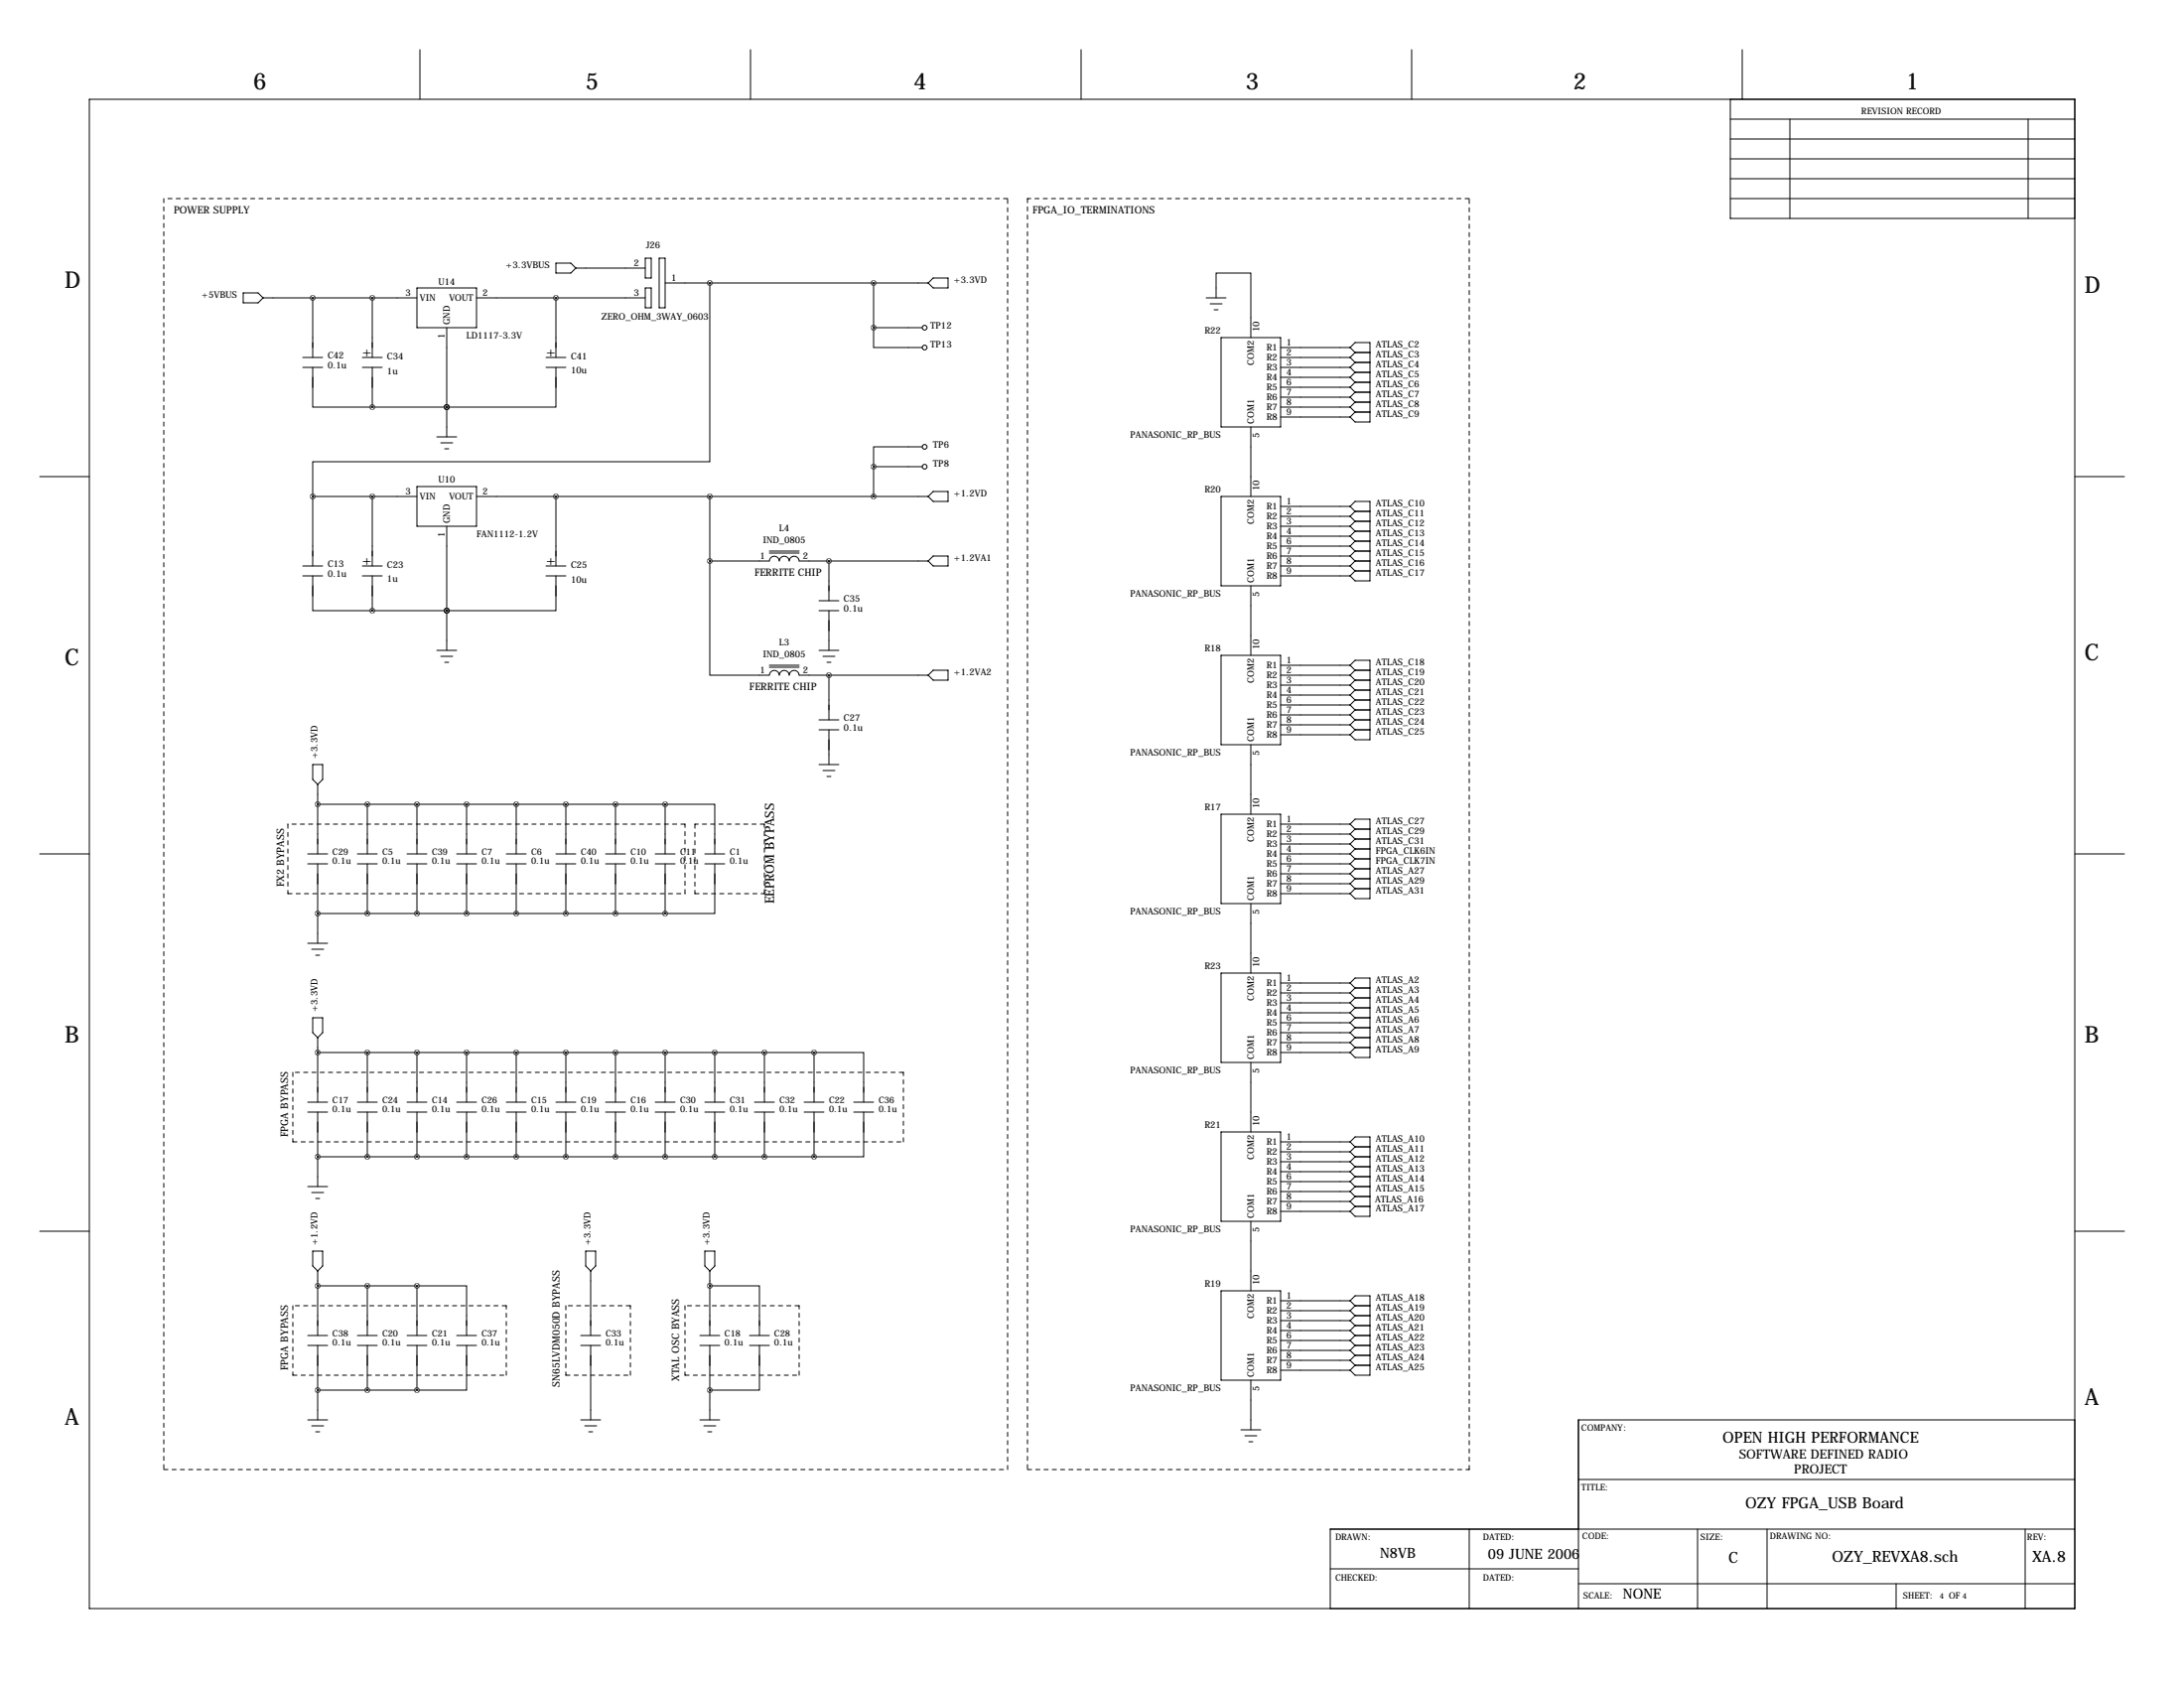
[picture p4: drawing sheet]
<svg xmlns="http://www.w3.org/2000/svg" width="559mm" height="432mm" viewBox="0 0 559 432" stroke-linecap="round" stroke-linejoin="round" font-family="sans-serif">
<g fill="none" stroke="#000" stroke-width=".25" stroke-dasharray="1.1 1.1">
<path d="M41.9 50.8v325.1M257.8 50.8h-215.9M262.9 50.8v325.1M375.9 50.8h-113M73.7 210.8v17.8M175.3 210.8h-101.6M177.8 210.8v17.8M195.6 210.8h-17.8M73.7 228.6h101.6M175.3 228.6v-17.8M177.8 228.6h17.8M195.6 228.6v-17.8"/>
<path d="M74.9 274.3v17.8M231.1 274.3h-156.2M74.9 292.1h156.2M231.1 292.1v-17.8M74.9 334v17.8M129.5 334h-54.6M144.8 334v17.8M161.3 334h-16.5M175.3 334v17.8M204.5 334h-29.2M74.9 351.8h54.6M129.5 351.8v-17.8"/>
<path d="M144.8 351.8h16.5M161.3 351.8v-17.8M175.3 351.8h29.2M204.5 351.8v-17.8M41.9 375.9h215.9M257.8 375.9v-325.1M262.9 375.9h113M375.9 375.9v-325.1"/>
</g>
<g fill="none" stroke="#000" stroke-width=".25">
<path d="M107.4 12.7v12.7M192 12.7v12.7M276.6 12.7v12.7M361.2 12.7v12.7M445.8 12.7v12.7M22.9 25.4h508v386.1h-508zM442.7 25.4v30.5h88.2M442.7 35.6h88.2M442.7 30.5h88.2M458 30.5v25.4M518.9 30.5v25.4M442.7 50.8h88.2"/>
<path d="M442.7 45.7h88.2M442.7 40.6h88.2M62.2 74.9h3.8l1.3 1.3-1.3 1.3h-3.8zM67.3 76.2h39.4M80 76.2v15.2M95.2 76.2v15.2M106.7 73.7h15.2v10.1h-15.2zM121.9 76.2h43.2M142.2 67.3h3.8l1.3 1.3-1.3 1.2h-3.8zM142.2 76.2v15.2M147.3 68.6h17.8M165.1 73.7h1.5v5h-1.5z"/>
<path d="M165.1 66h1.5v5.1h-1.5zM168.7 66h1.5v12.7h-1.5zM170.2 72.4h67.3M181.6 72.4v45.7h-101.6v8.9M223.5 72.4v11.4M238.8 71.1h3.8v2.6h-3.8l-1.3-1.3zM308.6 76.2h5.1M309.6 77.7h3.1M310.6 79.2h1.1M311.1 76.2v-6.4h8.9v16.6M77.5 91.4h5M77.5 94h5"/>
<path d="M80 94v10.1h15.2M92.7 91.4h5.1M92.7 94h5.1M95.2 94v10.1M114.3 83.8v28M139.7 91.4h5.1M139.7 94h5.1M142.2 94v10.1h-27.9M223.5 83.8v5.1h12.5M223.5 83.8h12.5M312.4 86.4h15.3v22.8h-15.3zM327.7 91.4h17.7"/>
<path d="M327.7 94h17.7M327.7 88.9h17.7M327.7 96.5h17.7M327.7 99.1h17.7M345.4 88.9l1.3-1.3h3.8v20.3h-3.8l-1.3-1.2M345.4 99.1l1.3 1.2M345.4 96.5l1.3 1.3M345.4 94l1.3 1.2M345.4 91.4l1.3 1.3M345.4 88.9l1.3 1.3M346.7 97.8h3.8M346.7 97.8l-1.3 1.3"/>
<path d="M346.7 95.2h3.8M346.7 95.2l-1.3 1.3M346.7 92.7h3.8M346.7 92.7l-1.3 1.3M346.7 90.2h3.8M346.7 90.2l-1.3 1.2M95.2 104.1h19.1M111.8 111.8h5M112.8 113.3h3M113.8 114.8h1M114.3 104.1h.1M223.5 119.4h12.5"/>
<path d="M223.5 119.4v7.6M236 114.3h-12.5v5.1M320 109.2v17.8M327.7 101.6h17.7M327.7 104.1h17.7M327.7 106.7h17.7M345.4 104.1l1.3 1.3M345.4 101.6l1.3 1.3M346.7 105.4h3.8M346.7 105.4l-1.3 1.3M346.7 102.9h3.8M346.7 102.9l-1.3 1.2"/>
<path d="M346.7 100.3h3.8M346.7 100.3l-1.3 1.3M10.2 121.9h12.7M80 127h26.7M80 127v17.8M95.2 127v17.8M106.7 124.5h15.2v10.1h-15.2zM114.3 134.6v31.8M121.9 127h115.6M142.2 127v17.8M181.6 127v16.5M238.8 125.7h3.8v2.6h-3.8l-1.3-1.3z"/>
<path d="M312.4 127h15.3v22.9h-15.3zM327.7 134.6h17.7M327.7 129.5h17.7M327.7 132.1h17.7M327.7 137.2h17.7M327.7 139.7h17.7M345.4 129.5l1.3-1.2h3.8v20.3h-3.8l-1.3-1.3M345.4 137.2l1.3 1.2M345.4 134.6l1.3 1.3M345.4 132.1l1.3 1.2M345.4 129.5l1.3 1.3M345.4 139.7l1.3 1.3"/>
<path d="M346.7 138.4h3.8M346.7 135.9h3.8M346.7 135.9l-1.3 1.3M346.7 133.3h3.8M346.7 133.3l-1.3 1.3M346.7 130.8h3.8M346.7 130.8l-1.3 1.3M346.7 138.4l-1.3 1.3M530.9 121.9h12.7M77.5 144.8h5M77.5 147.3h5M80 147.3v8.9h15.2"/>
<path d="M92.7 144.8h5.1M92.7 147.3h5.1M95.2 147.3v8.9M95.2 156.2h19.1M114.3 156.2h.1M139.7 144.8h5.1M139.7 147.3h5.1M142.2 147.3v8.9h-27.9M181.6 143.5h15.3a1.27 1.27 0 0 1 1.2-1.2 1.27 1.27 0 0 1 1.3 1.2 1.27 1.27 0 0 1 1.3-1.2 1.27 1.27 0 0 1 1.2 1.2 1.27 1.27 0 0 1 1.3-1.2 1.27 1.27 0 0 1 1.3 1.2h33M181.6 143.5v29.2h15.3a1.27 1.27 0 0 1 1.2-1.2 1.27 1.27 0 0 1 1.3 1.2 1.27 1.27 0 0 1 1.3-1.2 1.27 1.27 0 0 1 1.2 1.2 1.27 1.27 0 0 1 1.3-1.2 1.27 1.27 0 0 1 1.3 1.2h33M196.8 141.5h7.7M196.8 141h7.7"/>
<path d="M209.5 153.7h5.1M209.5 156.2h5.1M212.1 143.5v10.2M212.1 156.2v10.2M238.8 142.2h3.8v2.6h-3.8l-1.3-1.3zM320 149.9v17.7M327.7 144.8h17.7M327.7 147.3h17.7M327.7 142.2h17.7M345.4 144.8l1.3 1.2M345.4 142.2l1.3 1.3M346.7 141h3.8"/>
<path d="M346.7 143.5h3.8M346.7 146h3.8M346.7 146l-1.3 1.3M346.7 143.5l-1.3 1.3M346.7 141l-1.3 1.2M111.8 166.4h5M112.8 167.9h3M113.8 169.4h1M196.8 170.7h7.7M196.8 170.2h7.7M209.5 166.4h5.1M210.6 167.9h3"/>
<path d="M211.6 169.4h1M212.1 172.7v11.4M237.5 172.7l1.3-1.3h3.8v2.6h-3.8zM312.4 167.6h15.3v22.9h-15.3zM327.7 170.2h17.7M327.7 172.7h17.7M327.7 175.3h17.7M327.7 177.8h17.7M345.4 170.2l1.3-1.3h3.8v20.3h-3.8l-1.3-1.2M345.4 177.8l1.3 1.3M345.4 175.3l1.3 1.2M345.4 172.7l1.3 1.3"/>
<path d="M345.4 170.2l1.3 1.2M346.7 174h3.8M346.7 171.4h3.8M346.7 179.1h3.8M346.7 179.1l-1.3 1.2M346.7 176.5h3.8M346.7 176.5l-1.3 1.3M346.7 174l-1.3 1.3M346.7 171.4l-1.3 1.3M80 195.6h2.5v3.8l-1.2 1.3-1.3-1.3zM209.5 184.1h5.1M209.5 186.7h5.1"/>
<path d="M209.5 195.6h5.1M210.6 197.1h3M211.6 198.6h1M212.1 186.7v8.9M320 190.5v17.8M327.7 180.3h17.7M327.7 182.9h17.7M327.7 185.4h17.7M327.7 188h17.7M345.4 185.4l1.3 1.3M345.4 182.9l1.3 1.2M345.4 180.3l1.3 1.3"/>
<path d="M346.7 184.1h3.8M346.7 186.7h3.8M346.7 186.7l-1.3 1.3M346.7 184.1l-1.3 1.3M346.7 181.6h3.8M346.7 181.6l-1.3 1.3M10.2 218.4h12.7M78.7 218.4h5.1M81.3 200.7v17.7M81.3 205.7h88.9M91.4 218.4h5.1M94 205.7v12.7"/>
<path d="M104.1 218.4h5.1M106.7 205.7v12.7M116.8 218.4h5.1M119.4 205.7v12.7M129.5 218.4h5.1M132.1 205.7v12.7M142.2 218.4h5.1M144.8 205.7v12.7M154.9 218.4h5.1M157.5 205.7v12.7M167.6 218.4h5.1M170.2 205.7h12.7v12.7"/>
<path d="M170.2 205.7v12.7M180.3 218.4h5.1M312.4 208.3h15.3v22.8h-15.3zM327.7 218.4h17.7M327.7 210.8h17.7M327.7 213.4h17.7M327.7 215.9h17.7M345.4 210.8l1.3-1.3h3.8v20.4h-3.8l-1.3-1.3M345.4 218.4l1.3 1.3M345.4 215.9l1.3 1.3M345.4 213.4l1.3 1.2M345.4 210.8l1.3 1.3"/>
<path d="M346.7 219.7h3.8M346.7 219.7l-1.3 1.3M346.7 217.2h3.8M346.7 217.2l-1.3 1.2M346.7 214.6h3.8M346.7 214.6l-1.3 1.3M346.7 212.1h3.8M346.7 212.1l-1.3 1.3M530.9 218.4h12.7M78.7 221h5.1M81.3 221v20.3M81.3 233.7h88.9"/>
<path d="M91.4 221h5.1M94 221v12.7M104.1 221h5.1M106.7 221v12.7M116.8 221h5.1M119.4 221v12.7M129.5 221h5.1M132.1 221v12.7M142.2 221h5.1M144.8 221v12.7M154.9 221h5.1M157.5 221v12.7"/>
<path d="M167.6 221h5.1M170.2 221v12.7M180.3 221h5.1M182.9 221v12.7h-12.7M320 231.1v17.8M327.7 221h17.7M327.7 223.5h17.7M327.7 226.1h17.7M327.7 228.6h17.7M345.4 221l1.3 1.2M345.4 223.5l1.3 1.3M345.4 226.1l1.3 1.2"/>
<path d="M346.7 222.2h3.8M346.7 224.8h3.8M346.7 222.2l-1.3 1.3M346.7 227.3h3.8M346.7 224.8l-1.3 1.3M346.7 227.3l-1.3 1.3M78.7 241.3h5.1M79.8 242.8h3M80.8 244.3h1M312.4 248.9h15.3v22.9h-15.3zM327.7 251.5h17.7M327.7 254h17.7"/>
<path d="M327.7 256.5h17.7M327.7 259.1h17.7M345.4 251.5l1.3-1.3h3.8v20.3h-3.8l-1.3-1.3M345.4 251.5l1.3 1.2M345.4 254l1.3 1.3M345.4 256.5l1.3 1.3M345.4 259.1l1.3 1.2M346.7 252.7h3.8M346.7 252.7l-1.3 1.3M346.7 255.3h3.8M346.7 255.3l-1.3 1.2M346.7 257.8h3.8"/>
<path d="M346.7 257.8l-1.3 1.3M80 260.3h2.5v3.9l-1.2 1.2-1.3-1.2zM81.3 265.4v16.5M81.3 269.2h127M94 269.2v12.7M106.7 269.2v12.7M119.4 269.2v12.7M132.1 269.2v12.7M144.8 269.2v12.7M157.5 269.2v12.7M170.2 269.2v12.7M182.9 269.2v12.7"/>
<path d="M195.6 269.2v12.7M208.3 269.2h12.7v12.7M208.3 269.2v12.7M320 271.8v17.8M327.7 261.6h17.7M327.7 264.2h17.7M327.7 266.7h17.7M327.7 269.2h17.7M345.4 261.6l1.3 1.3M345.4 264.2l1.3 1.2M345.4 266.7l1.3 1.3M346.7 260.3h3.8"/>
<path d="M346.7 262.9h3.8M346.7 260.3l-1.3 1.3M346.7 265.4h3.8M346.7 262.9l-1.3 1.3M346.7 268h3.8M346.7 265.4l-1.3 1.3M346.7 268l-1.3 1.2M78.7 281.9h5.1M78.7 284.5h5.1M81.3 284.5v19M81.3 295.9h127M91.4 281.9h5.1"/>
<path d="M91.4 284.5h5.1M94 284.5v11.4M104.1 281.9h5.1M104.1 284.5h5.1M106.7 284.5v11.4M116.8 281.9h5.1M116.8 284.5h5.1M119.4 284.5v11.4M129.5 281.9h5.1M129.5 284.5h5.1M132.1 284.5v11.4M142.2 281.9h5.1"/>
<path d="M142.2 284.5h5.1M144.8 284.5v11.4M154.9 281.9h5.1M154.9 284.5h5.1M157.5 284.5v11.4M167.6 281.9h5.1M167.6 284.5h5.1M170.2 284.5v11.4M180.3 281.9h5.1M180.3 284.5h5.1M182.9 284.5v11.4M193 281.9h5.1"/>
<path d="M193 284.5h5.1M195.6 284.5v11.4M205.7 281.9h5.1M205.7 284.5h5.1M208.3 284.5v11.4M218.4 281.9h5.1M218.4 284.5h5.1M221 284.5v11.4h-12.7M312.4 289.6h15.3v22.8h-15.3zM327.7 292.1h17.7M327.7 294.6h17.7M327.7 297.2h17.7"/>
<path d="M327.7 299.7h17.7M345.4 292.1l1.3-1.3h3.8v20.3h-3.8l-1.3-1.2M345.4 292.1l1.3 1.3M345.4 294.6l1.3 1.3M345.4 297.2l1.3 1.2M345.4 299.7l1.3 1.3M346.7 293.4h3.8M346.7 295.9h3.8M346.7 293.4l-1.3 1.2M346.7 298.4h3.8M346.7 295.9l-1.3 1.3M346.7 298.4l-1.3 1.3"/>
<path d="M10.2 315h12.7M78.7 303.5h5.1M79.8 305.1h3M80.8 306.6h1M320 312.4v17.8M327.7 302.3h17.7M327.7 304.8h17.7M327.7 307.3h17.7M327.7 309.9h17.7M345.4 302.3l1.3 1.2M345.4 304.8l1.3 1.3M345.4 307.3l1.3 1.3"/>
<path d="M346.7 303.5h3.8M346.7 301h3.8M346.7 301l-1.3 1.3M346.7 306.1h3.8M346.7 303.5l-1.3 1.3M346.7 308.6h3.8M346.7 306.1l-1.3 1.2M346.7 308.6l-1.3 1.3M530.9 315h12.7M80 320h2.5v3.8l-1.2 1.3-1.3-1.3zM81.3 325.1v16.5M81.3 328.9h25.4"/>
<path d="M94 328.9v12.7M106.7 328.9h12.7v12.7M106.7 328.9v12.7M149.9 320h2.5v3.8l-1.3 1.3-1.2-1.3zM151.1 325.1v16.5M180.3 320h2.6v3.8l-1.3 1.3-1.3-1.3zM181.6 328.9h12.7v12.7M181.6 325.1v16.5M312.4 330.2h15.3v22.9h-15.3zM327.7 332.7h17.7M327.7 335.3h17.7M327.7 337.8h17.7"/>
<path d="M345.4 332.7l1.3-1.2h3.8v20.3h-3.8l-1.3-1.3M345.4 332.7l1.3 1.3M345.4 335.3l1.3 1.2M345.4 337.8l1.3 1.3M346.7 334h3.8M346.7 336.5h3.8M346.7 334l-1.3 1.3M346.7 339.1h3.8M346.7 336.5l-1.3 1.3M346.7 339.1l-1.3 1.3M78.7 341.6h5.1M78.7 344.2h5.1"/>
<path d="M81.3 344.2v19M81.3 355.6h25.4M91.4 341.6h5.1M91.4 344.2h5.1M94 344.2v11.4M104.1 341.6h5.1M104.1 344.2h5.1M106.7 344.2v11.4M116.8 341.6h5.1M116.8 344.2h5.1M119.4 344.2v11.4h-12.7M148.6 341.6h5.1"/>
<path d="M148.6 344.2h5.1M151.1 344.2v19M179.1 341.6h5M179.1 344.2h5M181.6 344.2v19M191.8 341.6h5M191.8 344.2h5M194.3 344.2v11.4h-12.7M320 353.1v12.7M327.7 340.4h17.7M327.7 342.9h17.7M327.7 345.4h17.7"/>
<path d="M327.7 348h17.7M327.7 350.5h17.7M345.4 340.4l1.3 1.2M345.4 342.9l1.3 1.3M345.4 345.4l1.3 1.3M345.4 348l1.3 1.2M346.7 341.6h3.8M346.7 344.2h3.8M346.7 341.6l-1.3 1.3M346.7 346.7h3.8M346.7 344.2l-1.3 1.2M346.7 349.2h3.8"/>
<path d="M346.7 346.7l-1.3 1.3M346.7 349.2l-1.3 1.3M78.7 363.2h5.1M79.8 364.7h3M80.8 366.3h1M148.6 363.2h5.1M149.6 364.7h3.1M150.6 366.3h1M179.1 363.2h5M180.1 364.7h3M181.1 366.3h1M317.5 365.8h5.1"/>
<path d="M318.5 367.3h3.1M319.5 368.8h1M403.9 378.5h127M530.9 363.2h-127v48.3M375.9 391.2v20.3M434.3 391.2v20.3M452.1 391.2v20.3M518.2 391.2v20.3M530.9 391.2h-190.5v20.3M340.4 401.3h63.5M403.9 405.1h127M485.1 405.1v6.4"/>
<circle cx="236.6" cy="88.9" r=".61"/>
<circle cx="236.6" cy="83.8" r=".61"/>
<circle cx="236.6" cy="114.3" r=".61"/>
<circle cx="236.6" cy="119.4" r=".61"/>
</g>
<path d="M142.2 127a.05 .05 0 0 0 .1 0 .05 .05 0 0 0-.1 0zM142.2 76.2a.05 .05 0 0 0 .1 0 .05 .05 0 0 0-.1 0zM95.2 127a.05 .05 0 0 0 .1 0 .05 .05 0 0 0-.1 0zM95.2 76.2a.05 .05 0 0 0 .1 0 .05 .05 0 0 0-.1 0zM181.6 72.4a.05 .05 0 0 0 .1 0 .05 .05 0 0 0-.1 0zM95.2 104.1a.05 .05 0 0 0 .1 0 .05 .05 0 0 0-.1 0zM80 76.2a.05 .05 0 0 0 .1 0 .05 .05 0 0 0-.1 0zM95.2 156.2a.05 .05 0 0 0 .1 0 .05 .05 0 0 0-.1 0zM80 127a.05 .05 0 0 0 .1 0 .05 .05 0 0 0-.1 0zM181.6 127a.05 .05 0 0 0 .1 0 .05 .05 0 0 0-.1 0zM212 143.5a.05 .05 0 0 0 .1 0 .05 .05 0 0 0-.1 0zM93.9 205.7a.05 .05 0 0 0 .1 0 .05 .05 0 0 0-.1 0zM106.6 205.7a.05 .05 0 0 0 .1 0 .05 .05 0 0 0-.1 0zM119.3 205.7a.05 .05 0 0 0 .1 0 .05 .05 0 0 0-.1 0zM132 205.7a.05 .05 0 0 0 .1 0 .05 .05 0 0 0-.1 0zM144.7 205.7a.05 .05 0 0 0 .1 0 .05 .05 0 0 0-.1 0zM157.4 205.7a.05 .05 0 0 0 .1 0 .05 .05 0 0 0-.1 0zM81.2 205.7a.05 .05 0 0 0 .1 0 .05 .05 0 0 0-.1 0zM157.4 233.7a.05 .05 0 0 0 .1 0 .05 .05 0 0 0-.1 0zM144.7 233.7a.05 .05 0 0 0 .1 0 .05 .05 0 0 0-.1 0zM119.3 233.7a.05 .05 0 0 0 .1 0 .05 .05 0 0 0-.1 0zM132 233.7a.05 .05 0 0 0 .1 0 .05 .05 0 0 0-.1 0zM106.6 233.7a.05 .05 0 0 0 .1 0 .05 .05 0 0 0-.1 0zM93.9 233.7a.05 .05 0 0 0 .1 0 .05 .05 0 0 0-.1 0zM81.2 233.7a.05 .05 0 0 0 .1 0 .05 .05 0 0 0-.1 0zM170.1 233.7a.05 .05 0 0 0 .1 0 .05 .05 0 0 0-.1 0zM170.1 205.7a.05 .05 0 0 0 .1 0 .05 .05 0 0 0-.1 0zM157.4 295.9a.05 .05 0 0 0 .1 0 .05 .05 0 0 0-.1 0zM144.7 295.9a.05 .05 0 0 0 .1 0 .05 .05 0 0 0-.1 0zM132 295.9a.05 .05 0 0 0 .1 0 .05 .05 0 0 0-.1 0zM119.3 295.9a.05 .05 0 0 0 .1 0 .05 .05 0 0 0-.1 0zM106.6 295.9a.05 .05 0 0 0 .1 0 .05 .05 0 0 0-.1 0zM93.9 295.9a.05 .05 0 0 0 .1 0 .05 .05 0 0 0-.1 0zM93.9 269.2a.05 .05 0 0 0 .1 0 .05 .05 0 0 0-.1 0zM106.6 269.2a.05 .05 0 0 0 .1 0 .05 .05 0 0 0-.1 0zM119.3 269.2a.05 .05 0 0 0 .1 0 .05 .05 0 0 0-.1 0zM132 269.2a.05 .05 0 0 0 .1 0 .05 .05 0 0 0-.1 0zM144.7 269.2a.05 .05 0 0 0 .1 0 .05 .05 0 0 0-.1 0zM157.4 269.2a.05 .05 0 0 0 .1 0 .05 .05 0 0 0-.1 0zM81.2 269.2a.05 .05 0 0 0 .1 0 .05 .05 0 0 0-.1 0zM81.2 295.9a.05 .05 0 0 0 .1 0 .05 .05 0 0 0-.1 0zM208.2 295.9a.05 .05 0 0 0 .1 0 .05 .05 0 0 0-.1 0zM195.5 295.9a.05 .05 0 0 0 .1 0 .05 .05 0 0 0-.1 0zM182.8 295.9a.05 .05 0 0 0 .1 0 .05 .05 0 0 0-.1 0zM182.8 269.2a.05 .05 0 0 0 .1 0 .05 .05 0 0 0-.1 0zM195.5 269.2a.05 .05 0 0 0 .1 0 .05 .05 0 0 0-.1 0zM208.2 269.2a.05 .05 0 0 0 .1 0 .05 .05 0 0 0-.1 0zM170.1 295.9a.05 .05 0 0 0 .1 0 .05 .05 0 0 0-.1 0zM170.1 269.2a.05 .05 0 0 0 .1 0 .05 .05 0 0 0-.1 0zM106.6 355.6a.05 .05 0 0 0 .1 0 .05 .05 0 0 0-.1 0zM93.9 355.6a.05 .05 0 0 0 .1 0 .05 .05 0 0 0-.1 0zM81.2 355.6a.05 .05 0 0 0 .1 0 .05 .05 0 0 0-.1 0zM106.6 328.9a.05 .05 0 0 0 .1 0 .05 .05 0 0 0-.1 0zM93.9 328.9a.05 .05 0 0 0 .1 0 .05 .05 0 0 0-.1 0zM81.2 328.9a.05 .05 0 0 0 .1 0 .05 .05 0 0 0-.1 0zM181.6 355.6a.05 .05 0 0 0 .1 0 .05 .05 0 0 0-.1 0zM181.6 328.9a.05 .05 0 0 0 .1 0 .05 .05 0 0 0-.1 0zM181.6 143.5a.05 .05 0 0 0 .1 0 .05 .05 0 0 0-.1 0zM212 172.7a.05 .05 0 0 0 .1 0 .05 .05 0 0 0-.1 0zM223.5 72.4a.05 .05 0 0 0 .1 0 .05 .05 0 0 0-.1 0zM223.5 83.8a.05 .05 0 0 0 .1 0 .05 .05 0 0 0-.1 0zM223.5 127a.05 .05 0 0 0 .1 0 .05 .05 0 0 0-.1 0zM223.5 119.4a.05 .05 0 0 0 .1 0 .05 .05 0 0 0-.1 0z" fill="#000" stroke="#000" stroke-width="1.3"/>
<g font-size="5.9">
<text x="64.8" y="22.9">6</text>
<text x="149.9" y="22.9">5</text>
<text x="233.7" y="22.9">4</text>
<text x="318.8" y="22.9">3</text>
<text x="402.6" y="22.9">2</text>
<text x="487.7" y="22.9">1</text>
<text x="16.5" y="73.7">D</text>
<text x="533.4" y="74.9">D</text>
<text x="16.5" y="170.2">C</text>
<text x="533.4" y="168.9">C</text>
<text x="16.5" y="266.7">B</text>
<text x="533.4" y="266.7">B</text>
<text x="533.4" y="359.4">A</text>
<text x="16.5" y="364.5">A</text>
</g>
<g font-size="4">
<text x="440.8" y="369.1">OPEN HIGH PERFORMANCE</text>
<text x="446.5" y="385.9">OZY FPGA_USB Board</text>
<text x="442.2" y="399.9">C</text>
<text x="468.8" y="399.7">OZY_REVXA8.sch</text>
<text x="519.9" y="399.7">XA.8</text>
</g>
<g font-size="3.6">
<text x="92.7" y="91.2">+</text>
<text x="139.7" y="91.2">+</text>
<text x="92.7" y="144.5">+</text>
<text x="139.7" y="144.5">+</text>
<text x="353.1" y="398.5">N8VB</text>
<text x="380.7" y="398.8">09 JUNE 2006</text>
<text x="415.3" y="408.9">NONE</text>
</g>
<g font-size="3.3">
<text x="198.1" y="231.1" transform="rotate(-90 198.1 231.1)">EEPROM BYPASS</text>
<text x="445" y="373">SOFTWARE DEFINED RADIO</text>
<text x="459" y="377">PROJECT</text>
</g>
<g font-size="2.6">
<text x="44.4" y="54.6">POWER SUPPLY</text>
<text x="264.2" y="54.6">FPGA_IO_TERMINATIONS</text>
<text x="193" y="147.3">FERRITE CHIP</text>
<text x="191.8" y="176.5">FERRITE CHIP</text>
<text x="72.6" y="226.8" transform="rotate(-90 72.6 226.8)">FX2 BYPASS</text>
<text x="73.7" y="290.8" transform="rotate(-90 73.7 290.8)">FPGA BYPASS</text>
<text x="73.7" y="350.5" transform="rotate(-90 73.7 350.5)">FPGA BYPASS</text>
<text x="173.7" y="353.3" transform="rotate(-90 173.7 353.3)">XTAL OSC BYASS</text>
<text x="143.3" y="354.8" transform="rotate(-90 143.3 354.8)">SN65LVDM050D BYPASS</text>
</g>
<g font-size="2.4">
<text x="165.3" y="63.5">J26</text>
<text x="129.4" y="68.6">+3.3VBUS</text>
<text x="162.2" y="68.1">2</text>
<text x="171.7" y="71.9">1</text>
<text x="51.6" y="76.2">+5VBUS</text>
<text x="103.8" y="75.7">3</text>
<text x="107.4" y="77">VIN</text>
<text x="112.1" y="72.9">U14</text>
<text x="114.9" y="77">VOUT</text>
<text x="123.4" y="75.7">2</text>
<text x="162.2" y="75.7">3</text>
<text x="244.1" y="72.4">+3.3VD</text>
<text x="115.1" y="83.1" transform="rotate(-90 115.1 83.1)">GND</text>
<text x="153.9" y="81.7">ZERO_OHM_3WAY_0603</text>
<text x="113.8" y="86.7" transform="rotate(-90 113.8 86.7)">1</text>
<text x="119.4" y="86.5">LD1117-3.3V</text>
<text x="238.1" y="84.1">TP12</text>
<text x="238.1" y="88.9">TP13</text>
<text x="308.2" y="85.3">R22</text>
<text x="322.2" y="84.8" transform="rotate(-90 322.2 84.8)">10</text>
<text x="324" y="89.7">R1</text>
<text x="329.2" y="88.4">1</text>
<text x="352" y="88.9">ATLAS_C2</text>
<text x="83.8" y="91.7">C42</text>
<text x="83.8" y="94.1">0.1u</text>
<text x="99.1" y="91.9">C34</text>
<text x="99.1" y="95.6">1u</text>
<text x="146" y="91.9">C41</text>
<text x="146" y="95.4">10u</text>
<text x="320.9" y="93.5" transform="rotate(-90 320.9 93.5)">COM2</text>
<text x="324" y="92.3">R2</text>
<text x="324" y="94.8">R3</text>
<text x="329.2" y="90.9">2</text>
<text x="329.2" y="93.5">3</text>
<text x="352" y="94">ATLAS_C4</text>
<text x="352" y="91.4">ATLAS_C3</text>
<text x="324" y="97.4">R4</text>
<text x="324" y="99.9">R5</text>
<text x="329.2" y="96">4</text>
<text x="329.2" y="98.6">6</text>
<text x="329.2" y="101.1">7</text>
<text x="352" y="101.6">ATLAS_C7</text>
<text x="352" y="99.1">ATLAS_C6</text>
<text x="352" y="96.5">ATLAS_C5</text>
<text x="324" y="102.4">R6</text>
<text x="324" y="105">R7</text>
<text x="324" y="107.5">R8</text>
<text x="329.2" y="103.6">8</text>
<text x="329.2" y="106.2">9</text>
<text x="352" y="106.7">ATLAS_C9</text>
<text x="352" y="104.1">ATLAS_C8</text>
<text x="289.2" y="111.9">PANASONIC_RP_BUS</text>
<text x="320.9" y="108.5" transform="rotate(-90 320.9 108.5)">COM1</text>
<text x="322.2" y="112.1" transform="rotate(-90 322.2 112.1)">5</text>
<text x="238.8" y="114.6">TP6</text>
<text x="238.8" y="119.4">TP8</text>
<text x="112.1" y="123.4">U10</text>
<text x="308.2" y="126">R20</text>
<text x="322.2" y="125.5" transform="rotate(-90 322.2 125.5)">10</text>
<text x="103.8" y="126.5">3</text>
<text x="107.4" y="127.8">VIN</text>
<text x="114.9" y="127.8">VOUT</text>
<text x="123.4" y="126.5">2</text>
<text x="244.1" y="127">+1.2VD</text>
<text x="324" y="130.4">R1</text>
<text x="329.2" y="129">1</text>
<text x="329.2" y="131.6">2</text>
<text x="352" y="129.5">ATLAS_C10</text>
<text x="113.8" y="137.5" transform="rotate(-90 113.8 137.5)">1</text>
<text x="115.1" y="133.9" transform="rotate(-90 115.1 133.9)">GND</text>
<text x="121.9" y="137.3">FAN1112-1.2V</text>
<text x="199.4" y="135.9">L4</text>
<text x="320.9" y="134.1" transform="rotate(-90 320.9 134.1)">COM2</text>
<text x="324" y="132.9">R2</text>
<text x="324" y="135.5">R3</text>
<text x="324" y="138">R4</text>
<text x="329.2" y="134.1">3</text>
<text x="329.2" y="136.7">4</text>
<text x="352" y="137.2">ATLAS_C13</text>
<text x="352" y="134.6">ATLAS_C12</text>
<text x="352" y="132.1">ATLAS_C11</text>
<text x="194.5" y="143">1</text>
<text x="195.2" y="138.8">IND_0805</text>
<text x="205.5" y="143">2</text>
<text x="244.1" y="143.5">+1.2VA1</text>
<text x="324" y="140.5">R5</text>
<text x="324" y="143.1">R6</text>
<text x="329.2" y="139.2">6</text>
<text x="329.2" y="141.7">7</text>
<text x="352" y="142.2">ATLAS_C15</text>
<text x="352" y="139.7">ATLAS_C14</text>
<text x="83.8" y="145">C13</text>
<text x="83.8" y="147.5">0.1u</text>
<text x="99.1" y="145.3">C23</text>
<text x="99.1" y="148.7">1u</text>
<text x="146" y="145.3">C25</text>
<text x="146" y="149">10u</text>
<text x="320.9" y="149.1" transform="rotate(-90 320.9 149.1)">COM1</text>
<text x="324" y="145.6">R7</text>
<text x="324" y="148.2">R8</text>
<text x="329.2" y="144.3">8</text>
<text x="329.2" y="146.8">9</text>
<text x="352" y="147.3">ATLAS_C17</text>
<text x="352" y="144.8">ATLAS_C16</text>
<text x="215.9" y="153.9">C35</text>
<text x="289.2" y="152.5">PANASONIC_RP_BUS</text>
<text x="322.2" y="152.7" transform="rotate(-90 322.2 152.7)">5</text>
<text x="215.9" y="156.3">0.1u</text>
<text x="199.4" y="165.1">L3</text>
<text x="308.2" y="166.6">R18</text>
<text x="322.2" y="166.1" transform="rotate(-90 322.2 166.1)">10</text>
<text x="194.5" y="172.2">1</text>
<text x="195.2" y="168">IND_0805</text>
<text x="205.5" y="172.2">2</text>
<text x="244.1" y="172.7">+1.2VA2</text>
<text x="324" y="171">R1</text>
<text x="324" y="173.6">R2</text>
<text x="329.2" y="169.7">1</text>
<text x="329.2" y="172.2">2</text>
<text x="352" y="172.7">ATLAS_C19</text>
<text x="352" y="170.2">ATLAS_C18</text>
<text x="320.9" y="174.8" transform="rotate(-90 320.9 174.8)">COM2</text>
<text x="324" y="176.1">R3</text>
<text x="324" y="178.6">R4</text>
<text x="329.2" y="174.8">3</text>
<text x="329.2" y="177.3">4</text>
<text x="329.2" y="179.8">6</text>
<text x="352" y="177.8">ATLAS_C21</text>
<text x="352" y="175.3">ATLAS_C20</text>
<text x="215.9" y="184.4">C27</text>
<text x="324" y="181.2">R5</text>
<text x="324" y="183.7">R6</text>
<text x="329.2" y="182.4">7</text>
<text x="329.2" y="184.9">8</text>
<text x="352" y="185.4">ATLAS_C24</text>
<text x="352" y="182.9">ATLAS_C23</text>
<text x="352" y="180.3">ATLAS_C22</text>
<text x="215.9" y="186.8">0.1u</text>
<text x="320.9" y="189.7" transform="rotate(-90 320.9 189.7)">COM1</text>
<text x="324" y="186.3">R7</text>
<text x="324" y="188.8">R8</text>
<text x="329.2" y="187.5">9</text>
<text x="352" y="188">ATLAS_C25</text>
<text x="81.3" y="194.1" transform="rotate(-90 81.3 194.1)">+3.3VD</text>
<text x="289.2" y="193.2">PANASONIC_RP_BUS</text>
<text x="322.2" y="193.4" transform="rotate(-90 322.2 193.4)">5</text>
<text x="308.2" y="207.3">R17</text>
<text x="322.2" y="206.8" transform="rotate(-90 322.2 206.8)">10</text>
<text x="320.9" y="215.4" transform="rotate(-90 320.9 215.4)">COM2</text>
<text x="324" y="211.7">R1</text>
<text x="324" y="214.2">R2</text>
<text x="329.2" y="210.3">1</text>
<text x="329.2" y="212.9">2</text>
<text x="329.2" y="215.4">3</text>
<text x="352" y="215.9">ATLAS_C31</text>
<text x="352" y="213.4">ATLAS_C29</text>
<text x="352" y="210.8">ATLAS_C27</text>
<text x="324" y="216.7">R3</text>
<text x="324" y="219.3">R4</text>
<text x="324" y="221.8">R5</text>
<text x="329.2" y="217.9">4</text>
<text x="329.2" y="220.5">6</text>
<text x="352" y="221">FPGA_CLK7IN</text>
<text x="352" y="218.4">FPGA_CLK6IN</text>
<text x="324" y="224.4">R6</text>
<text x="324" y="226.9">R7</text>
<text x="329.2" y="223">7</text>
<text x="329.2" y="225.6">8</text>
<text x="352" y="223.5">ATLAS_A27</text>
<text x="352" y="226.1">ATLAS_A29</text>
<text x="289.2" y="233.8">PANASONIC_RP_BUS</text>
<text x="320.9" y="230.4" transform="rotate(-90 320.9 230.4)">COM1</text>
<text x="324" y="229.4">R8</text>
<text x="329.2" y="228.1">9</text>
<text x="352" y="228.6">ATLAS_A31</text>
<text x="322.2" y="234" transform="rotate(-90 322.2 234)">5</text>
<text x="308.2" y="247.9">R23</text>
<text x="322.2" y="247.4" transform="rotate(-90 322.2 247.4)">10</text>
<text x="329.2" y="251">1</text>
<text x="352" y="251.5">ATLAS_A2</text>
<text x="320.9" y="256.1" transform="rotate(-90 320.9 256.1)">COM2</text>
<text x="324" y="252.3">R1</text>
<text x="324" y="254.8">R2</text>
<text x="324" y="257.4">R3</text>
<text x="329.2" y="253.5">2</text>
<text x="329.2" y="256">3</text>
<text x="352" y="254">ATLAS_A3</text>
<text x="352" y="256.5">ATLAS_A4</text>
<text x="81.3" y="258.8" transform="rotate(-90 81.3 258.8)">+3.3VD</text>
<text x="324" y="259.9">R4</text>
<text x="324" y="262.5">R5</text>
<text x="329.2" y="258.6">4</text>
<text x="329.2" y="261.1">6</text>
<text x="329.2" y="263.7">7</text>
<text x="352" y="259.1">ATLAS_A5</text>
<text x="352" y="261.6">ATLAS_A6</text>
<text x="324" y="265">R6</text>
<text x="324" y="267.5">R7</text>
<text x="329.2" y="266.2">8</text>
<text x="329.2" y="268.7">9</text>
<text x="352" y="264.2">ATLAS_A7</text>
<text x="352" y="266.7">ATLAS_A8</text>
<text x="352" y="269.2">ATLAS_A9</text>
<text x="289.2" y="274.5">PANASONIC_RP_BUS</text>
<text x="320.9" y="271" transform="rotate(-90 320.9 271)">COM1</text>
<text x="322.2" y="274.7" transform="rotate(-90 322.2 274.7)">5</text>
<text x="324" y="270.1">R8</text>
<text x="308.2" y="288.5">R21</text>
<text x="322.2" y="288" transform="rotate(-90 322.2 288)">10</text>
<text x="324" y="292.9">R1</text>
<text x="329.2" y="291.6">1</text>
<text x="352" y="292.1">ATLAS_A10</text>
<text x="320.9" y="296.7" transform="rotate(-90 320.9 296.7)">COM2</text>
<text x="324" y="295.5">R2</text>
<text x="324" y="298">R3</text>
<text x="329.2" y="294.1">2</text>
<text x="329.2" y="296.7">3</text>
<text x="329.2" y="299.2">4</text>
<text x="352" y="294.6">ATLAS_A11</text>
<text x="352" y="297.2">ATLAS_A12</text>
<text x="352" y="299.7">ATLAS_A13</text>
<text x="324" y="300.6">R4</text>
<text x="324" y="303.1">R5</text>
<text x="324" y="305.6">R6</text>
<text x="329.2" y="301.8">6</text>
<text x="329.2" y="304.3">7</text>
<text x="352" y="302.3">ATLAS_A14</text>
<text x="352" y="304.8">ATLAS_A15</text>
<text x="320.9" y="311.7" transform="rotate(-90 320.9 311.7)">COM1</text>
<text x="324" y="308.2">R7</text>
<text x="324" y="310.7">R8</text>
<text x="329.2" y="306.8">8</text>
<text x="329.2" y="309.4">9</text>
<text x="351.8" y="307.6">ATLAS_A16</text>
<text x="352" y="309.9">ATLAS_A17</text>
<text x="289.2" y="315.1">PANASONIC_RP_BUS</text>
<text x="322.2" y="315.3" transform="rotate(-90 322.2 315.3)">5</text>
<text x="81.3" y="318.5" transform="rotate(-90 81.3 318.5)">+1.2VD</text>
<text x="151.1" y="318.5" transform="rotate(-90 151.1 318.5)">+3.3VD</text>
<text x="181.6" y="318.5" transform="rotate(-90 181.6 318.5)">+3.3VD</text>
<text x="308.2" y="329.2">R19</text>
<text x="322.2" y="328.7" transform="rotate(-90 322.2 328.7)">10</text>
<text x="324" y="333.6">R1</text>
<text x="329.2" y="332.2">1</text>
<text x="329.2" y="334.8">2</text>
<text x="352" y="332.7">ATLAS_A18</text>
<text x="352" y="335.3">ATLAS_A19</text>
<text x="320.9" y="337.3" transform="rotate(-90 320.9 337.3)">COM2</text>
<text x="324" y="336.1">R2</text>
<text x="324" y="338.7">R3</text>
<text x="324" y="341.2">R4</text>
<text x="329.2" y="337.3">3</text>
<text x="329.2" y="339.9">4</text>
<text x="352" y="337.8">ATLAS_A20</text>
<text x="352" y="340.4">ATLAS_A21</text>
<text x="324" y="343.7">R5</text>
<text x="324" y="346.3">R6</text>
<text x="329.2" y="342.4">6</text>
<text x="329.2" y="344.9">7</text>
<text x="329.2" y="347.5">8</text>
<text x="352" y="342.9">ATLAS_A22</text>
<text x="352" y="345.4">ATLAS_A23</text>
<text x="352" y="348">ATLAS_A24</text>
<text x="320.9" y="352.3" transform="rotate(-90 320.9 352.3)">COM1</text>
<text x="324" y="348.8">R7</text>
<text x="324" y="351.4">R8</text>
<text x="329.2" y="350">9</text>
<text x="352" y="350.5">ATLAS_A25</text>
<text x="289.2" y="355.7">PANASONIC_RP_BUS</text>
<text x="322.2" y="355.9" transform="rotate(-90 322.2 355.9)">5</text>
</g>
<g font-size="2.3">
<text x="476.2" y="29.2">REVISION RECORD</text>
<text x="85.1" y="218.7">C29</text>
<text x="85.1" y="221.1">0.1u</text>
<text x="97.8" y="218.7">C5</text>
<text x="97.8" y="221.1">0.1u</text>
<text x="110.5" y="218.7">C39</text>
<text x="110.5" y="221.1">0.1u</text>
<text x="123.2" y="218.7">C7</text>
<text x="123.2" y="221.1">0.1u</text>
<text x="135.9" y="218.7">C6</text>
<text x="135.9" y="221.1">0.1u</text>
<text x="148.6" y="218.7">C40</text>
<text x="148.6" y="221.1">0.1u</text>
<text x="161.3" y="218.7">C10</text>
<text x="161.3" y="221.1">0.1u</text>
<text x="174" y="218.7">C11</text>
<text x="174" y="221.1">0.1u</text>
<text x="186.7" y="218.7">C1</text>
<text x="186.7" y="221.1">0.1u</text>
<text x="85.1" y="282.2">C17</text>
<text x="85.1" y="284.6">0.1u</text>
<text x="97.8" y="282.2">C24</text>
<text x="97.8" y="284.6">0.1u</text>
<text x="110.5" y="282.2">C14</text>
<text x="110.5" y="284.6">0.1u</text>
<text x="123.2" y="282.2">C26</text>
<text x="123.2" y="284.6">0.1u</text>
<text x="135.9" y="282.2">C15</text>
<text x="135.9" y="284.6">0.1u</text>
<text x="148.6" y="282.2">C19</text>
<text x="148.6" y="284.6">0.1u</text>
<text x="161.3" y="282.2">C16</text>
<text x="161.3" y="284.6">0.1u</text>
<text x="174" y="282.2">C30</text>
<text x="174" y="284.6">0.1u</text>
<text x="186.7" y="282.2">C31</text>
<text x="186.7" y="284.6">0.1u</text>
<text x="199.4" y="282.2">C32</text>
<text x="199.4" y="284.6">0.1u</text>
<text x="212.1" y="282.2">C22</text>
<text x="212.1" y="284.6">0.1u</text>
<text x="224.8" y="282.2">C36</text>
<text x="224.8" y="284.6">0.1u</text>
<text x="85.1" y="341.9">C38</text>
<text x="97.8" y="341.9">C20</text>
<text x="110.5" y="341.9">C21</text>
<text x="123.2" y="341.9">C37</text>
<text x="154.9" y="341.9">C33</text>
<text x="185.4" y="341.9">C18</text>
<text x="198.1" y="341.9">C28</text>
<text x="85.1" y="344.3">0.1u</text>
<text x="97.8" y="344.3">0.1u</text>
<text x="110.5" y="344.3">0.1u</text>
<text x="123.2" y="344.3">0.1u</text>
<text x="154.9" y="344.3">0.1u</text>
<text x="185.4" y="344.3">0.1u</text>
<text x="198.1" y="344.3">0.1u</text>
<text x="404.6" y="366">COMPANY:</text>
<text x="404.6" y="381.3">TITLE:</text>
<text x="341.6" y="394">DRAWN:</text>
<text x="379.5" y="394">DATED:</text>
<text x="404.9" y="393.7">CODE:</text>
<text x="435.1" y="394">SIZE:</text>
<text x="452.9" y="393.7">DRAWING NO:</text>
<text x="518.7" y="394">REV:</text>
<text x="341.6" y="404.4">CHECKED:</text>
<text x="379.5" y="404.4">DATED:</text>
<text x="405.1" y="408.9">SCALE:</text>
<text x="486.9" y="408.9">SHEET:</text>
<text x="498.6" y="408.9">OF</text>
</g>
<g font-size="2">
<text x="496.3" y="408.9">4</text>
<text x="502.2" y="408.9">4</text>
</g>
</svg>
